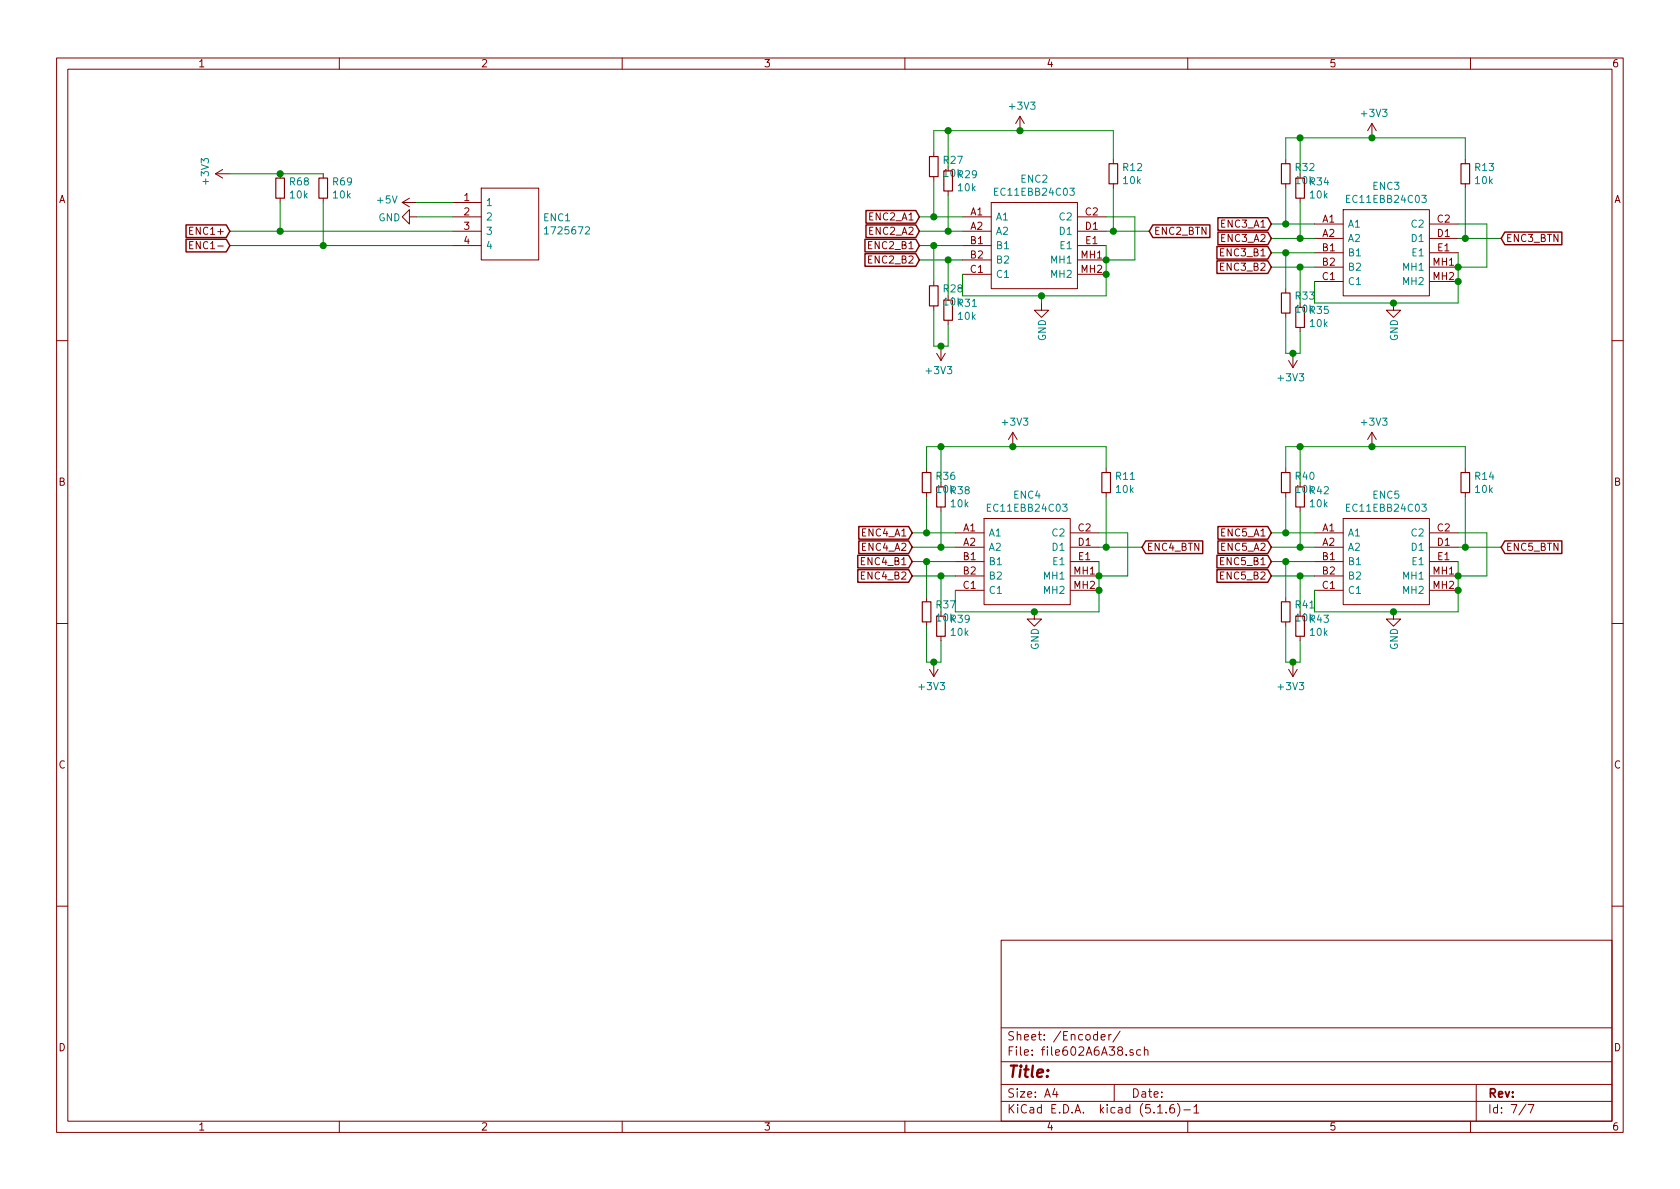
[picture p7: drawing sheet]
<svg xmlns="http://www.w3.org/2000/svg" width="297mm" height="210mm" viewBox="0 0 297 210" stroke-linecap="round" stroke-linejoin="round" font-family="sans-serif">
<g fill="none" stroke="#840000" stroke-width=".18">
<path d="M10 10.3h277v189.9h-277zM12 12.2h273v186.1h-273zM60 10.3v1.9M110 10.3v1.9M160 10.3v1.9M210 10.3v1.9M260 10.3v1.9M38.1 30.7l1.3 .8M38.1 30.7h2.5M39.4 30l-1.3 .7M49.5 30.7v.8M49.5 35v.8"/>
<path d="M57.1 30.7v.8M57.1 35v.8M71.1 35.8l1.3 .8M71.1 35.8h2.6M72.4 38.3v-1.2l-1.3 1.2 1.3 1.3v-1.3h1.3M72.4 35l-1.3 .8M80 35.8h5.1M80 38.3h5.1M85.1 33.3h10.1v12.7h-10.1zM165.1 26.9v.8M165.1 31.2v.8M167.6 33.8v.7"/>
<path d="M170.2 38.3h5.1M175.3 35.8h15.2v15.2h-15.2zM180.3 20.6l-.7 1.2M180.3 20.6v2.5M180.3 20.6l.8 1.2M190.5 38.3h5.1M196.8 28.2v.8M196.8 32.5v.8M227.3 28.2v.8M227.3 32.5v.8M229.9 35v.8M232.4 39.6h5.1"/>
<path d="M237.5 37.1h15.2v15.2h-15.2zM242.6 21.8v2.6M242.6 21.8l-.8 1.3M242.6 21.8l.7 1.3M252.7 39.6h5.1M259.1 28.2v.8M259.1 32.5v.8M33.5 40.8h.5M33.5 43.3h.5M34.1 40.2h-.6v1.2h.6M34.1 42.7h-.6v1.3h.6M80 40.9h5.1"/>
<path d="M80 43.4h5.1M165.1 49.8v.7M165.1 54.1v.8M167.6 56.6v.8M170.2 40.9h5.1M170.2 43.4h5.1M170.2 46h5.1M170.2 48.5h5.1M184.1 53.6v1.3h1.3l-1.3 1.2-1.2-1.2h1.2M190.5 40.9h5.1M190.5 43.4h5.1M190.5 46h5.1"/>
<path d="M190.5 48.5h5.1M227.3 51v.8M227.3 55.4v.7M229.9 57.9v.8M232.4 42.2h5.1M232.4 44.7h5.1M232.4 47.2h5.1M232.4 49.8h5.1M246.4 53.6v1.3h1.2l-1.2 1.2-1.3-1.2h1.3M252.7 42.2h5.1M252.7 44.7h5.1M252.7 47.2h5.1"/>
<path d="M252.7 49.8h5.1M10 60.2h2M165.6 62.5l.8 1.2M166.4 61.2v2.5M167.1 62.5l-.7 1.2M179.1 76.4l-.8 1.3M179.1 76.4v2.6M179.1 76.4l.7 1.3M227.8 63.7l.8 1.3M228.6 62.5v2.5M229.4 63.7l-.8 1.3M242.6 76.4l-.8 1.3"/>
<path d="M242.6 76.4v2.6M242.6 76.4l.7 1.3M285 60.2h2M163.8 82.8v.8M163.8 87.1v.8M166.4 89.7v.7M168.9 94.2h5.1M168.9 96.8h5.1M168.9 99.3h5.1M174 91.7h15.2v15.2h-15.2zM189.2 94.2h5.1M189.2 96.8h5.1"/>
<path d="M189.2 99.3h5.1M195.6 82.8v.8M195.6 87.1v.8M227.3 82.8v.8M227.3 87.1v.8M229.9 89.7v.7M232.4 94.2h5.1M232.4 96.8h5.1M232.4 99.3h5.1M237.5 91.7h15.2v15.2h-15.2zM252.7 94.2h5.1M252.7 96.8h5.1"/>
<path d="M252.7 99.3h5.1M259.1 82.8v.8M259.1 87.1v.8M10 110.3h2M163.8 105.7v.7M163.8 110v.7M164.3 118.4l.8 1.2M165.1 117.1v2.5M165.9 118.4l-.8 1.2M166.4 112.5v.8M168.9 101.8h5.1M168.9 104.4h5.1"/>
<path d="M182.9 108.2v1.3h1.2l-1.2 1.2-1.3-1.2h1.3M189.2 101.8h5.1M189.2 104.4h5.1M227.3 105.7v.7M227.3 110v.7M227.8 118.4l.8 1.2M228.6 117.1v2.5M229.4 118.4l-.8 1.2M229.9 112.5v.8M232.4 101.8h5.1M232.4 104.4h5.1M246.4 108.2v1.3h1.2l-1.2 1.2-1.3-1.2h1.3"/>
<path d="M252.7 101.8h5.1M252.7 104.4h5.1M285 110.3h2M10 160.2h2M177 166.3h108v32h-108zM285 160.2h2M60 198.3v1.9M110 198.3v1.9M160 198.3v1.9M177 194.8h108M177 191.8h108M177 187.8h108"/>
<path d="M177 181.8h108M186.5 192.5l-.4 1h1M186.8 193v1M194.7 183.4l.7-.1-.1-.3-.4-.1-.2 .2 .1 .7h.5M196.1 182.9v1M196.5 182.9l-.4 .2v.1M197 191.8v3M198 182.3l-1.2 2M200.3 185.7l-.3-.1-.2 .2v.2l.5 .2v.3h-.5M201.7 185.7l-.4-.1-.3 .3v.6l.3 .1 .4-.1M202.3 185.7l.2-.1 .4 .1 .1 .9M202.3 185.1v1.5"/>
<path d="M204.7 196.8h.8M206.2 196.7v.1M207.5 195.3a.59 .59 0 0 0-.7 .7v.5l.2 .2 .4 .1 .2-.1 .1-.5-.2-.2-.4-.1-.3 .3M208.2 195.1a1.71 1.71 0 0 1 0 2.3M209.3 196.3h1.2M210 198.3v1.9M211.1 195.8l.4-.5v1.5M211.1 196.8h.9M260 198.3v1.9M261 191.8v6.5M269.8 195.2l-1.2 2M270.2 195.3h1l-.6 1.5"/>
</g>
<path d="M189.2 33.3h.7l-.4 .5 .4 .1v.5l-.2 .1-.5-.1M251.4 34.5h.8l-.5 .5 .4 .1v.6l-.2 .1-.5-.1M96.2 40.5l.4-.4v1.3M96.2 41.4h.8M103.5 40.2l.5-.1 .2 .4-.7 .9h.7M187.9 89.1h.8l-.5 .5 .4 .2v.5l-.2 .1-.5-.1M251.4 89.1h.8l-.5 .5 .4 .2v.5l-.2 .1-.5-.1" fill="none" stroke="#008484" stroke-width=".18"/>
<g fill="none" stroke="#840000" stroke-width=".2">
<path d="M48.8 31.5h1.5v3.5h-1.5zM56.4 31.5h1.5v3.5h-1.5zM164.3 27.7h1.6v3.5h-1.6zM166.9 30.2h1.5v3.6h-1.5zM196.1 29h1.5v3.5h-1.5zM226.6 29h1.5v3.5h-1.5zM229.1 31.5h1.5v3.5h-1.5zM258.3 29h1.5v3.5h-1.5zM164.3 50.5h1.6v3.6h-1.6zM166.9 53.1h1.5v3.5h-1.5zM226.6 51.8h1.5v3.6h-1.5zM229.1 54.4h1.5v3.5h-1.5z"/>
<path d="M163.1 83.6h1.5v3.5h-1.5zM165.6 86.1h1.5v3.6h-1.5zM194.8 83.6h1.5v3.5h-1.5zM226.6 83.6h1.5v3.5h-1.5zM229.1 86.1h1.5v3.6h-1.5zM258.3 83.6h1.5v3.5h-1.5zM163.1 106.4h1.5v3.6h-1.5zM165.6 109h1.5v3.5h-1.5zM226.6 106.4h1.5v3.6h-1.5zM229.1 109h1.5v3.5h-1.5z"/>
</g>
<g fill="none" stroke="#008400" stroke-width=".18">
<path d="M40.6 30.7h16.5M49.5 35.8v5.1M57.1 35.8v7.6M73.7 38.3h6.3M73.7 35.8h6.3M162.6 38.3h7.6M165.1 26.9v-3.8h31.7v5.1M165.1 32v6.3M167.6 23.1v6.4M167.6 34.5v6.4M195.6 38.3h5.1v7.7h-5.1M196.8 33.3v7.6"/>
<path d="M224.8 39.6h7.6M227.3 28.2v-3.8h31.8v3.8M227.3 33.3v6.3M229.9 24.4v6.3M229.9 35.8v6.4M257.8 39.6h5.1v7.6h-5.1M259.1 33.3v8.9M40.6 40.9h39.4M40.6 43.4h39.4M162.6 40.9h7.6M162.6 43.4h7.6M162.6 46h7.6"/>
<path d="M165.1 54.9v6.3h2.5v-3.8M165.1 43.4v6.4M167.6 46v6.3M184.1 52.3v1.3M195.6 43.4v8.9h-25.4v-3.8M195.6 40.9h7.6M224.8 42.2h7.6M224.8 47.2h7.6M224.8 44.7h7.6M227.3 56.1v6.4h2.6v-3.8M227.3 44.7v6.3M229.9 47.2v6.4"/>
<path d="M257.8 44.7v8.9h-25.4v-3.8M257.8 42.2h7.6M166.4 79v6.3M229.9 79v6.3M161.3 96.8h7.6M161.3 94.2h7.6M161.3 99.3h7.6M163.8 82.8v-3.8h31.8v3.8M163.8 87.9v6.3M163.8 99.3v6.4M166.4 90.4v6.4M194.3 99.3v8.9h-25.4v-3.8"/>
<path d="M194.3 96.8h7.6M194.3 94.2h5.1v7.6h-5.1M195.6 87.9v8.9M224.8 96.8h7.6M224.8 94.2h7.6M224.8 99.3h7.6M227.3 82.8v-3.8h31.8v3.8M227.3 87.9v6.3M227.3 99.3v6.4M229.9 90.4v6.4M257.8 99.3v8.9h-25.4v-3.8M257.8 96.8h7.6"/>
<path d="M257.8 94.2h5.1v7.6h-5.1M259.1 87.9v8.9M161.3 101.8h7.6M163.8 110.7v6.4h2.6v-3.8M166.4 101.8v6.4M224.8 101.8h7.6M227.3 110.7v6.4h2.6v-3.8M229.9 101.8v6.4"/>
</g>
<g fill="none" stroke="#840000" stroke-width=".25">
<path d="M32.9 39.8h7.1l.6 1.1-.6 1.1h-7.1zM153.1 37.2h8.8l.7 1.1-.7 1.2h-8.8zM153.1 39.8h8.8l.7 1.1-.7 1.1h-8.8zM203.8 39.8h10.1v2.2h-10.1l-.6-1.1zM215.3 38.5h8.9l.6 1.1-.6 1.1h-8.9zM32.9 42.3h7.1l.6 1.1-.6 1.1h-7.1zM152.9 42.3h9l.7 1.1-.7 1.1h-9zM152.9 44.9h9l.7 1.1-.7 1.1h-9zM215.2 43.6h9l.6 1.1-.6 1.1h-9zM215.2 46.1h9l.6 1.1-.6 1.2h-9zM215.3 41h8.9l.6 1.2-.6 1.1h-8.9zM266.1 41h10v2.3h-10l-.7-1.1z"/>
<path d="M151.7 98.2h9l.6 1.1-.6 1.1h-9zM151.8 95.7h8.9l.6 1.1-.6 1.1h-8.9zM151.8 93.1h8.9l.6 1.1-.6 1.1h-8.9zM202.6 95.7h10v2.2h-10l-.7-1.1zM215.2 98.2h9l.6 1.1-.6 1.1h-9zM215.3 95.7h8.9l.6 1.1-.6 1.1h-8.9zM215.3 93.1h8.9l.6 1.1-.6 1.1h-8.9zM266.1 95.7h10v2.2h-10l-.7-1.1zM151.7 100.7h9l.6 1.1-.6 1.2h-9zM215.2 100.7h9l.6 1.1-.6 1.2h-9z"/>
</g>
<g fill="#008400" stroke="#008400" stroke-width=".25">
<circle cx="179.1" cy="79" r=".51"/>
<circle cx="246.4" cy="108.2" r=".51"/>
<circle cx="242.6" cy="24.4" r=".51"/>
<circle cx="229.9" cy="42.2" r=".51"/>
<circle cx="257.8" cy="104.4" r=".51"/>
<circle cx="242.6" cy="79" r=".51"/>
<circle cx="257.8" cy="101.8" r=".51"/>
<circle cx="227.3" cy="99.3" r=".51"/>
<circle cx="180.3" cy="23.1" r=".51"/>
<circle cx="227.3" cy="39.6" r=".51"/>
<circle cx="229.9" cy="47.2" r=".51"/>
<circle cx="49.5" cy="30.7" r=".51"/>
<circle cx="194.3" cy="104.4" r=".51"/>
<circle cx="163.8" cy="94.2" r=".51"/>
<circle cx="166.4" cy="96.8" r=".51"/>
<circle cx="49.5" cy="40.9" r=".51"/>
<circle cx="57.2" cy="43.4" r=".51"/>
<circle cx="182.9" cy="108.2" r=".51"/>
<circle cx="163.8" cy="99.3" r=".51"/>
<circle cx="166.4" cy="101.8" r=".51"/>
<circle cx="167.6" cy="23.1" r=".51"/>
<circle cx="229.9" cy="79" r=".51"/>
<circle cx="195.6" cy="46" r=".51"/>
<circle cx="195.6" cy="48.5" r=".51"/>
<circle cx="196.9" cy="40.9" r=".51"/>
<circle cx="166.4" cy="79" r=".51"/>
<circle cx="259.1" cy="42.2" r=".51"/>
<circle cx="165.1" cy="43.4" r=".51"/>
<circle cx="167.6" cy="46" r=".51"/>
<circle cx="195.6" cy="96.8" r=".51"/>
<circle cx="167.6" cy="40.9" r=".51"/>
<circle cx="165.1" cy="38.3" r=".51"/>
<circle cx="259.1" cy="96.8" r=".51"/>
<circle cx="194.3" cy="101.8" r=".51"/>
<circle cx="246.4" cy="53.6" r=".51"/>
<circle cx="184.2" cy="52.3" r=".51"/>
<circle cx="257.8" cy="47.2" r=".51"/>
<circle cx="257.8" cy="49.8" r=".51"/>
<circle cx="165.1" cy="117.1" r=".51"/>
<circle cx="227.3" cy="94.2" r=".51"/>
<circle cx="228.6" cy="117.1" r=".51"/>
<circle cx="229.9" cy="96.8" r=".51"/>
<circle cx="228.6" cy="62.5" r=".51"/>
<circle cx="227.3" cy="44.7" r=".51"/>
<circle cx="229.9" cy="24.4" r=".51"/>
<circle cx="166.4" cy="61.2" r=".51"/>
<circle cx="229.9" cy="101.8" r=".51"/>
</g>
<text font-size="2.8" fill="#840000" x="178" y="190.5">Title:</text>
<g font-size="2.1" fill="#840000">
<text x="178" y="184">Sheet: /Encoder/</text>
<text x="178" y="186.7">File: file602A6A38.sch</text>
<text x="178" y="196.9">KiCad E.D.A. kicad (5.1.6)-1</text>
<text x="178" y="194.1">Size: A4</text>
<text x="200" y="194.1">Date:</text>
<text x="263" y="194.1">Rev:</text>
<text x="263" y="196.9">Id: 7/7</text>
</g>
<g font-size="1.8" fill="#840000">
<text x="35" y="11.9">1</text>
<text x="85" y="11.9">2</text>
<text x="135" y="11.9">3</text>
<text x="185" y="11.9">4</text>
<text x="235" y="11.9">5</text>
<text x="285" y="11.9">6</text>
<text x="10.4" y="35.9">A</text>
<text x="82.1" y="35.6">1</text>
<text x="285.4" y="35.9">A</text>
<text x="34.1" y="41.5">ENC1+</text>
<text x="82.1" y="38.1">2</text>
<text x="82.1" y="40.6">3</text>
<text x="153.8" y="39">ENC2_A1</text>
<text x="153.8" y="41.5">ENC2_A2</text>
<text x="171.6" y="38.1">A1</text>
<text x="171.6" y="40.6">A2</text>
<text x="191.9" y="38.1">C2</text>
<text x="191.9" y="40.6">D1</text>
<text x="204" y="41.5">ENC2_BTN</text>
<text x="216.1" y="40.3">ENC3_A1</text>
<text x="233.8" y="39.4">A1</text>
<text x="233.8" y="41.9">A2</text>
<text x="254.2" y="39.4">C2</text>
<text x="254.2" y="41.9">D1</text>
<text x="34.5" y="44.1">ENC1-</text>
<text x="82.1" y="43.2">4</text>
<text x="153.8" y="44.1">ENC2_B1</text>
<text x="153.8" y="46.6">ENC2_B2</text>
<text x="171.6" y="43.2">B1</text>
<text x="171.6" y="45.7">B2</text>
<text x="191.2" y="45.7">MH1</text>
<text x="192" y="43.2">E1</text>
<text x="216.1" y="42.8">ENC3_A2</text>
<text x="216.1" y="45.3">ENC3_B1</text>
<text x="216.1" y="47.9">ENC3_B2</text>
<text x="233.8" y="44.4">B1</text>
<text x="233.8" y="47">B2</text>
<text x="253.4" y="47">MH1</text>
<text x="254.2" y="44.4">E1</text>
<text x="266.2" y="42.8">ENC3_BTN</text>
<text x="171.6" y="48.3">C1</text>
<text x="191.2" y="48.3">MH2</text>
<text x="233.8" y="49.5">C1</text>
<text x="253.4" y="49.5">MH2</text>
<text x="10.4" y="85.9">B</text>
<text x="285.4" y="85.9">B</text>
<text x="152.6" y="94.9">ENC4_A1</text>
<text x="170.3" y="94">A1</text>
<text x="190.7" y="94">C2</text>
<text x="216.1" y="94.9">ENC5_A1</text>
<text x="233.8" y="94">A1</text>
<text x="254.2" y="94">C2</text>
<text x="152.6" y="99.9">ENC4_B1</text>
<text x="152.6" y="97.4">ENC4_A2</text>
<text x="170.3" y="96.5">A2</text>
<text x="170.3" y="99.1">B1</text>
<text x="170.3" y="101.6">B2</text>
<text x="189.9" y="101.6">MH1</text>
<text x="190.7" y="96.5">D1</text>
<text x="190.7" y="99.1">E1</text>
<text x="202.7" y="97.4">ENC4_BTN</text>
<text x="216.1" y="97.4">ENC5_A2</text>
<text x="216.1" y="99.9">ENC5_B1</text>
<text x="233.8" y="96.5">A2</text>
<text x="233.8" y="99.1">B1</text>
<text x="233.8" y="101.6">B2</text>
<text x="253.4" y="101.6">MH1</text>
<text x="254.2" y="96.5">D1</text>
<text x="254.2" y="99.1">E1</text>
<text x="266.2" y="97.4">ENC5_BTN</text>
<text x="152.6" y="102.5">ENC4_B2</text>
<text x="170.3" y="104.1">C1</text>
<text x="189.9" y="104.1">MH2</text>
<text x="216.1" y="102.5">ENC5_B2</text>
<text x="233.8" y="104.1">C1</text>
<text x="253.4" y="104.1">MH2</text>
<text x="10.4" y="135.9">C</text>
<text x="285.4" y="135.9">C</text>
<text x="10.4" y="185.9">D</text>
<text x="285.4" y="185.9">D</text>
<text x="35" y="199.9">1</text>
<text x="85" y="199.9">2</text>
<text x="135" y="199.9">3</text>
<text x="185" y="199.9">4</text>
<text x="235" y="199.9">5</text>
<text x="285" y="199.9">6</text>
</g>
<g font-size="1.8" fill="#008484">
<text x="178.6" y="19.4">+3V3</text>
<text x="240.9" y="20.7">+3V3</text>
<text x="166.9" y="29">R27</text>
<text x="36.9" y="32.4" transform="rotate(-90 36.9 32.4)">+3V3</text>
<text x="51.3" y="32.8">R68</text>
<text x="51.4" y="35.1">10k</text>
<text x="58.9" y="32.8">R69</text>
<text x="59" y="35.1">10k</text>
<text x="66.8" y="36">+5V</text>
<text x="166.9" y="31.3">10kR29</text>
<text x="169.5" y="33.8">10k</text>
<text x="176.2" y="34.6">EC11EBB24C03</text>
<text x="180.5" y="32.3">ENC2</text>
<text x="198.6" y="30.2">R12</text>
<text x="198.7" y="32.6">10k</text>
<text x="229.1" y="30.2">R32</text>
<text x="229.2" y="32.6">10kR34</text>
<text x="231.7" y="35.1">10k</text>
<text x="238.4" y="35.9">EC11EBB24C03</text>
<text x="242.7" y="33.6">ENC3</text>
<text x="260.9" y="30.2">R13</text>
<text x="260.9" y="32.6">10k</text>
<text x="66.9" y="39.1">GND</text>
<text x="85.9" y="36.4">1</text>
<text x="85.9" y="39">2</text>
<text x="85.9" y="41.5">3</text>
<text x="96.1" y="39.1">ENC1</text>
<text x="96.8" y="41.4">1725672</text>
<text x="176" y="39">A1</text>
<text x="176" y="41.5">A2</text>
<text x="187.5" y="39">C2</text>
<text x="187.5" y="41.5">D1</text>
<text x="238.3" y="40.3">A1</text>
<text x="249.7" y="40.3">C2</text>
<text x="85.9" y="44.1">4</text>
<text x="176" y="44.1">B1</text>
<text x="176" y="46.6">B2</text>
<text x="186" y="46.6">MH1</text>
<text x="187.6" y="44.1">E1</text>
<text x="238.3" y="42.8">A2</text>
<text x="238.3" y="45.3">B1</text>
<text x="238.3" y="47.9">B2</text>
<text x="248.2" y="47.9">MH1</text>
<text x="249.7" y="42.8">D1</text>
<text x="249.8" y="45.3">E1</text>
<text x="166.9" y="51.7">R28</text>
<text x="176" y="49.1">C1</text>
<text x="186" y="49.1">MH2</text>
<text x="229.1" y="53">R33</text>
<text x="238.3" y="50.4">C1</text>
<text x="248.2" y="50.4">MH2</text>
<text x="166.9" y="54">10kR31</text>
<text x="169.5" y="56.6">10k</text>
<text x="229.2" y="55.3">10kR35</text>
<text x="231.7" y="57.8">10k</text>
<text x="184.9" y="60.3" transform="rotate(-90 184.9 60.3)">GND</text>
<text x="247.2" y="60.3" transform="rotate(-90 247.2 60.3)">GND</text>
<text x="163.9" y="66.2">+3V3</text>
<text x="226.1" y="67.4">+3V3</text>
<text x="177.4" y="75.3">+3V3</text>
<text x="240.9" y="75.3">+3V3</text>
<text x="165.6" y="84.9">R36</text>
<text x="165.7" y="87.2">10kR38</text>
<text x="168.2" y="89.7">10k</text>
<text x="179.2" y="88.2">ENC4</text>
<text x="197.4" y="84.9">R11</text>
<text x="197.4" y="87.2">10k</text>
<text x="229.1" y="84.9">R40</text>
<text x="229.2" y="87.2">10kR42</text>
<text x="231.7" y="89.7">10k</text>
<text x="242.7" y="88.2">ENC5</text>
<text x="260.9" y="84.9">R14</text>
<text x="260.9" y="87.2">10k</text>
<text x="174.8" y="94.9">A1</text>
<text x="174.9" y="90.5">EC11EBB24C03</text>
<text x="186.2" y="94.9">C2</text>
<text x="238.3" y="94.9">A1</text>
<text x="238.4" y="90.5">EC11EBB24C03</text>
<text x="249.7" y="94.9">C2</text>
<text x="174.8" y="97.4">A2</text>
<text x="174.8" y="99.9">B1</text>
<text x="186.2" y="97.4">D1</text>
<text x="186.3" y="99.9">E1</text>
<text x="238.3" y="97.4">A2</text>
<text x="238.3" y="99.9">B1</text>
<text x="249.7" y="97.4">D1</text>
<text x="249.8" y="99.9">E1</text>
<text x="165.6" y="107.6">R37</text>
<text x="174.8" y="102.5">B2</text>
<text x="174.8" y="105">C1</text>
<text x="184.7" y="102.5">MH1</text>
<text x="184.7" y="105">MH2</text>
<text x="229.1" y="107.6">R41</text>
<text x="238.3" y="102.5">B2</text>
<text x="238.3" y="105">C1</text>
<text x="248.2" y="102.5">MH1</text>
<text x="248.2" y="105">MH2</text>
<text x="165.7" y="109.9">10kR39</text>
<text x="168.2" y="112.4">10k</text>
<text x="229.2" y="109.9">10kR43</text>
<text x="231.7" y="112.4">10k</text>
<text x="183.7" y="115" transform="rotate(-90 183.7 115)">GND</text>
<text x="247.2" y="115" transform="rotate(-90 247.2 115)">GND</text>
<text x="162.6" y="122">+3V3</text>
<text x="226.1" y="122">+3V3</text>
</g>
</svg>
